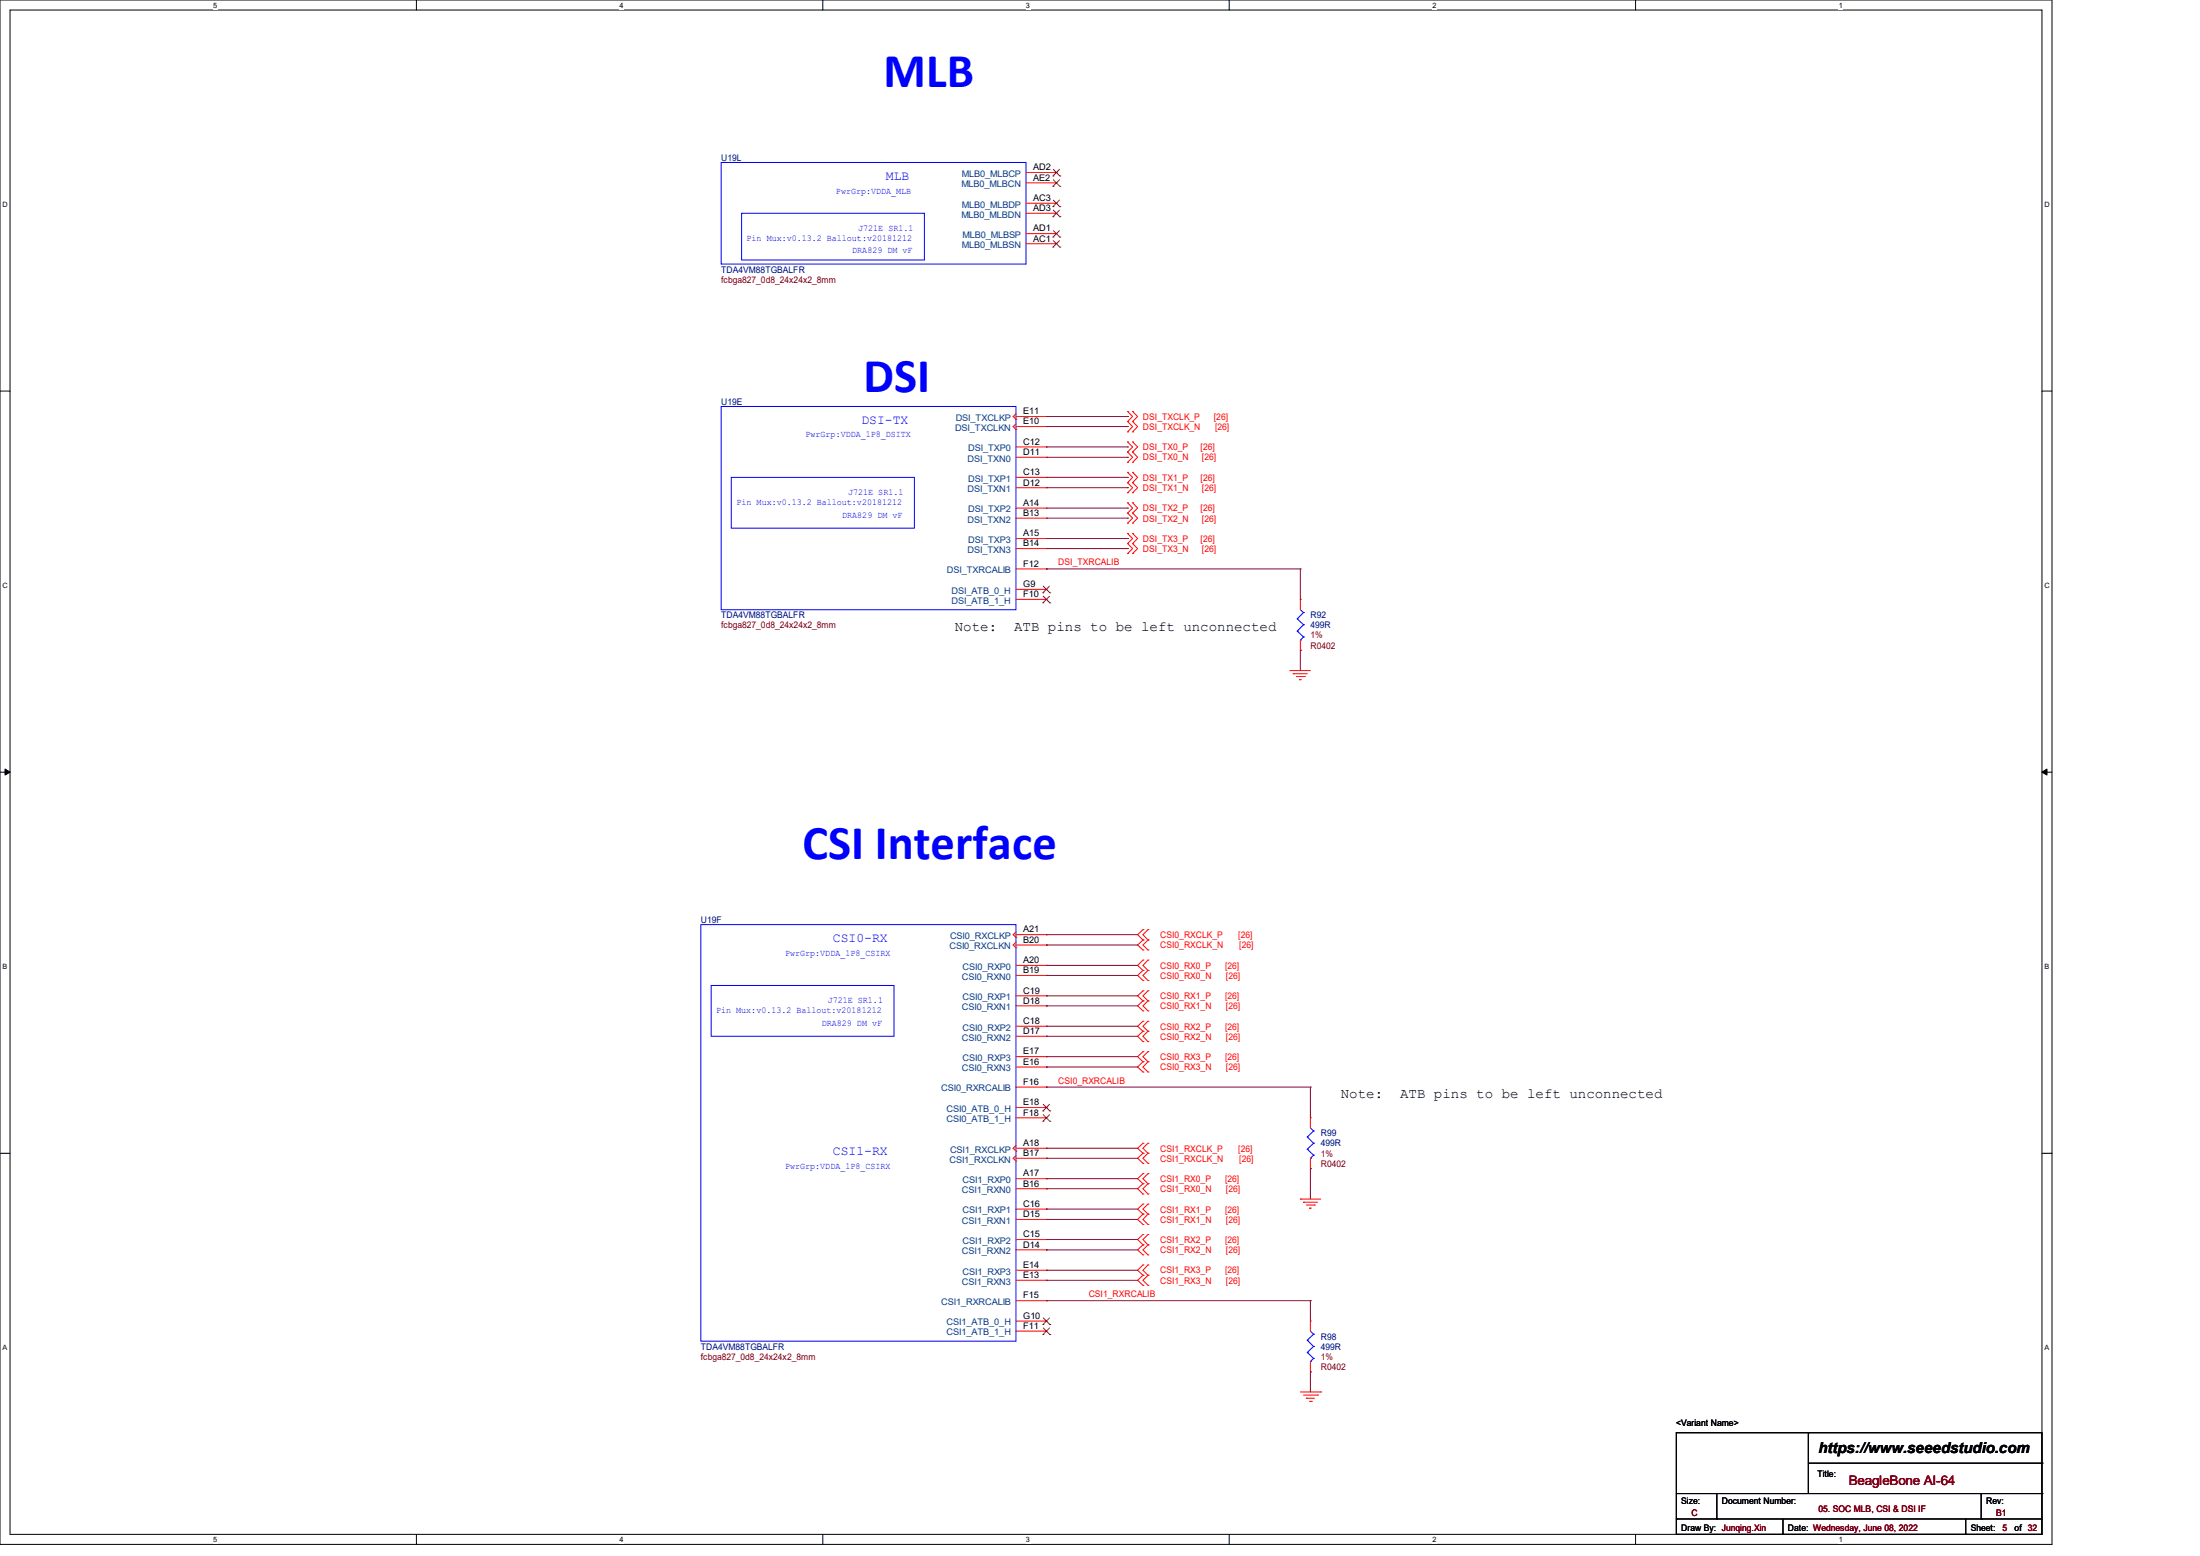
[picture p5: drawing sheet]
<svg xmlns="http://www.w3.org/2000/svg" width="297mm" height="210mm" viewBox="0 0 297 210" stroke-linecap="round" stroke-linejoin="round" font-family="sans-serif">
<path d="M0 0h277v208.4h-277zM1.4 1.4h274.3v205.7h-274.3z" fill="none" stroke="#000" stroke-width=".14"/>
<g fill="#fff">
<path d="M28.8 .1h.5v1.1h-.5z"/>
<path d="M28.8 207.2h.5v1.1h-.5z"/>
</g>
<path d="M56.2 0v1.4M56.2 207.1v1.3" fill="none" stroke="#000" stroke-width=".14"/>
<g fill="#fff">
<path d="M83.7 .1h.5v1.1h-.5z"/>
<path d="M83.7 207.2h.5v1.1h-.5z"/>
</g>
<path d="M111.1 0v1.4M111.1 207.1v1.3" fill="none" stroke="#000" stroke-width=".14"/>
<g fill="#fff">
<path d="M138.5 .1h.6v1.1h-.6z"/>
<path d="M138.5 207.2h.6v1.1h-.6z"/>
</g>
<path d="M165.9 0v1.4M165.9 207.1v1.3" fill="none" stroke="#000" stroke-width=".14"/>
<g fill="#fff">
<path d="M193.4 .1h.5v1.1h-.5z"/>
<path d="M193.4 207.2h.5v1.1h-.5z"/>
</g>
<path d="M220.8 0v1.4M220.8 207.1v1.3" fill="none" stroke="#000" stroke-width=".14"/>
<g fill="#fff">
<path d="M248.2 .1h.6v1.1h-.6z"/>
<path d="M248.2 207.2h.6v1.1h-.6z"/>
<path d="M.3 27.1h.8v1.1h-.8z"/>
<path d="M276 27.1h.7v1.1h-.7z"/>
<path d="M.3 78.5h.8v1.1h-.8z"/>
<path d="M276 78.5h.7v1.1h-.7z"/>
</g>
<path d="M0 52.8h1.4M275.7 52.8h1.3" fill="none" stroke="#000" stroke-width=".14"/>
<g fill="#fff">
<path d="M.3 129.9h.7v1.1h-.7z"/>
<path d="M276 129.9h.6v1.1h-.6z"/>
</g>
<path d="M0 104.2h1.4M275.7 104.2h1.3" fill="none" stroke="#000" stroke-width=".14"/>
<path d="M.7 103.8l.7 .4-.7 .4zM275.7 104.2l.7-.4v.8z" fill="#000" stroke="#000" stroke-width=".14"/>
<g fill="#fff">
<path d="M.3 181.4h.7v1.1h-.7z"/>
<path d="M276 181.4h.6v1.1h-.6z"/>
</g>
<g fill="none" stroke="#000" stroke-width=".14">
<path d="M0 155.7h1.4M275.7 155.7h1.3M226.3 193.4h49.4v13.7h-49.4zM244.1 193.4h.1M244.1 193.4v8.2M244.1 197.5h31.6M275.7 197.5h.1M226.3 205h.1M226.3 205h49.4M226.3 201.6h49.4M231.8 205h.1M231.8 201.6v3.4"/>
<path d="M240.7 207.1h.1M240.7 205v2.1M265.4 207.1h.1M265.4 205v2.1M267.5 205h.1M267.5 201.6v3.4M275.7 201.6h.1"/>
</g>
<g fill="none" stroke="#f00" stroke-width=".14">
<path d="M138.5 23.3h4.1M138.5 24.7h4.1M138.5 27.4h4.1M138.5 28.8h4.1M138.5 31.5h4.1M138.5 32.9h4.1M142.6 23.3h.1M142.6 24.7h.1M142.6 27.4h.1M142.6 28.8h.1M142.6 31.5h.1M142.6 32.9h.1"/>
<path d="M136.8 56.2h.1M136.8 57.6h.1M136.8 56.2l.4 .4M136.8 57.6l.4 .4M137.2 56.6h.1M137.2 58h.1M137.2 55.8l-.4 .4M137.2 56.2h4.1M137.2 57.2l-.4 .4M137.2 57.6h4.1M141.3 56.2h.1M141.3 57.6h.1"/>
<path d="M152.2 56.9h.1M152.2 55.5h.1M152.2 58.3h.1M152.2 59.6h.1M152.2 55.5l.7 .7-.7 .7M152.2 56.9l.7 .7-.7 .7M152.2 59.6l.7 .7-.7 .7M152.9 56.9h.1M152.9 55.5h.1M152.9 58.3h.1M152.9 59.6h.1M152.9 55.5l.7 .7-.7 .7"/>
<path d="M152.9 56.9l.7 .7-.7 .7M152.9 59.6l.7 .7-.7 .7M137.2 60.3h4.1M137.2 61.7h4.1M137.2 64.4h4.1M137.2 65.8h4.1M137.2 68.6h4.1M137.2 69.9h4.1M137.2 72.7h4.1M137.2 74h4.1M137.2 76.8h4.1M137.2 79.5h4.1"/>
<path d="M141.3 60.3h.1M141.3 61.7h.1M141.3 64.4h.1M141.3 65.8h.1M141.3 68.6h.1M141.3 69.9h.1M141.3 72.7h.1M141.3 74h.1M141.3 76.8h.1M141.3 79.5h.1M152.2 61h.1M152.2 62.4h.1"/>
<path d="M152.2 65.2h.1M152.2 63.8h.1M152.2 66.5h.1M152.2 69.3h.1M152.2 67.9h.1M152.2 70.6h.1M152.2 73.4h.1M152.2 72h.1M152.2 74.7h.1M152.2 61l.7 .7-.7 .7M152.2 63.8l.7 .6-.7 .8M152.2 65.2l.7 .6-.7 .7"/>
<path d="M152.2 67.9l.7 .7-.7 .7M152.2 69.3l.7 .6-.7 .7M152.2 72l.7 .7-.7 .7M152.2 73.4l.7 .6-.7 .7M152.9 61h.1M152.9 62.4h.1M152.9 65.2h.1M152.9 63.8h.1M152.9 66.5h.1M152.9 69.3h.1M152.9 67.9h.1M152.9 70.6h.1"/>
<path d="M152.9 73.4h.1M152.9 72h.1M152.9 74.7h.1M152.9 61l.7 .7-.7 .7M152.9 63.8l.7 .6-.7 .8M152.9 65.2l.7 .6-.7 .7M152.9 67.9l.7 .7-.7 .7M152.9 69.3l.7 .6-.7 .7M152.9 72l.7 .7-.7 .7M152.9 73.4l.7 .6-.7 .7M137.2 80.9h4.1M141.3 80.9h.1"/>
<path d="M174.2 90.5h.1M174.2 90.5h2.7M174.6 90.9h.1M174.6 90.9h1.9M175 91.3h1.1M175.4 91.7h.1M175.4 91.7h.3M175.6 80.9h.1M175.6 87.8h.1M175.6 80.9v1.4M175.6 86.4v1.4M176.1 91.3h.1"/>
<path d="M136.8 126.2h.1M136.8 127.6h.1M136.8 126.2l.4 .3M136.8 127.6l.4 .3M137.2 126.5h.1M137.2 127.9h.1M137.2 125.8l-.4 .4M137.2 126.2h4.1M137.2 127.2l-.4 .4M137.2 127.6h4.1M137.2 130.3h4.1M137.2 131.7h4.1"/>
<path d="M137.2 134.4h4.1M137.2 135.8h4.1M137.2 138.5h4.1M137.2 139.9h4.1M141.3 126.2h.1M141.3 127.6h.1M141.3 130.3h.1M141.3 131.7h.1M141.3 134.4h.1M141.3 135.8h.1M141.3 138.5h.1M141.3 139.9h.1"/>
<path d="M154.3 125.5h.1M154.3 126.9h.1M154.3 128.2h.1M154.3 131h.1M154.3 132.3h.1M154.3 129.6h.1M154.3 135.1h.1M154.3 136.4h.1M154.3 133.7h.1M154.3 139.2h.1M154.3 137.8h.1M154.3 125.5l-.7 .7 .7 .7"/>
<path d="M154.3 126.9l-.7 .7 .7 .6M154.3 131l-.7 .7 .7 .6M154.3 129.6l-.7 .7 .7 .7M154.3 135.1l-.7 .7 .7 .6M154.3 133.7l-.7 .7 .7 .7M154.3 139.2l-.7 .7 .7 .7M154.3 137.8l-.7 .7 .7 .7M155 126.9h.1M155 125.5h.1M155 128.2h.1M155 132.3h.1M155 131h.1"/>
<path d="M155 129.6h.1M155 136.4h.1M155 135.1h.1M155 133.7h.1M155 139.2h.1M155 137.8h.1M155 125.5l-.7 .7 .7 .7M155 126.9l-.7 .7 .7 .6M155 131l-.7 .7 .7 .6M155 129.6l-.7 .7 .7 .7M155 135.1l-.7 .7 .7 .6M155 133.7l-.7 .7 .7 .7"/>
<path d="M155 139.2l-.7 .7 .7 .7M155 137.8l-.7 .7 .7 .7M136.8 155h.1M136.8 156.3h.1M136.8 155l.4 .4M136.8 156.3l.4 .4M137.2 155.4h.1M137.2 156.7h.1M137.2 142.6h4.1M137.2 144h4.1M137.2 146.7h4.1M137.2 149.5h4.1"/>
<path d="M137.2 150.9h4.1M137.2 154.6l-.4 .4M137.2 155h4.1M137.2 156l-.4 .3M137.2 156.3h4.1M137.2 159.1h4.1M141.3 142.6h.1M141.3 144h.1M141.3 146.7h.1M141.3 149.5h.1M141.3 150.9h.1M141.3 155h.1"/>
<path d="M141.3 156.3h.1M141.3 159.1h.1M154.3 140.6h.1M154.3 143.3h.1M154.3 144.7h.1M154.3 141.9h.1M154.3 154.3h.1M154.3 155.7h.1M154.3 157h.1M154.3 158.4h.1M154.3 159.8h.1M154.3 143.3l-.7 .7 .7 .7"/>
<path d="M154.3 141.9l-.7 .7 .7 .7M154.3 154.3l-.7 .7 .7 .7M154.3 155.7l-.7 .6 .7 .7M154.3 158.4l-.7 .7 .7 .7M154.3 159.8l-.7 .6 .7 .8M155 140.6h.1M155 144.7h.1M155 143.3h.1M155 141.9h.1M155 155.7h.1M155 154.3h.1M155 157h.1"/>
<path d="M155 159.8h.1M155 158.4h.1M155 143.3l-.7 .7 .7 .7M155 141.9l-.7 .7 .7 .7M155 154.3l-.7 .7 .7 .7M155 155.7l-.7 .6 .7 .7M155 158.4l-.7 .7 .7 .7M155 159.8l-.7 .6 .7 .8M176.9 150.9h.1M176.9 157.7h.1M176.9 150.9v1.3M176.9 156.3v1.4"/>
<path d="M137.2 160.4h4.1M137.2 163.2h4.1M137.2 164.6h4.1M137.2 167.3h4.1M137.2 168.7h4.1M137.2 171.5h4.1M137.2 172.8h4.1M137.2 175.6h4.1M137.2 178.3h4.1M137.2 179.7h4.1M141.3 160.4h.1M141.3 163.2h.1"/>
<path d="M141.3 164.6h.1M141.3 167.3h.1M141.3 168.7h.1M141.3 171.5h.1M141.3 172.8h.1M141.3 175.6h.1M141.3 178.3h.1M141.3 179.7h.1M154.3 161.2h.1M154.3 162.5h.1M154.3 163.9h.1M154.3 165.3h.1"/>
<path d="M154.3 166.6h.1M154.3 168h.1M154.3 169.4h.1M154.3 170.7h.1M154.3 172.1h.1M154.3 173.5h.1M154.3 162.5l-.7 .7 .7 .7M154.3 163.9l-.7 .7 .7 .7M154.3 166.6l-.7 .7 .7 .7M154.3 168l-.7 .7 .7 .7M154.3 170.7l-.7 .8 .7 .6M154.3 172.1l-.7 .7 .7 .7"/>
<path d="M155 161.2h.1M155 163.9h.1M155 162.5h.1M155 165.3h.1M155 168h.1M155 166.6h.1M155 169.4h.1M155 172.1h.1M155 170.7h.1M155 173.5h.1M155 162.5l-.7 .7 .7 .7M155 163.9l-.7 .7 .7 .7"/>
<path d="M155 166.6l-.7 .7 .7 .7M155 168l-.7 .7 .7 .7M155 170.7l-.7 .8 .7 .6M155 172.1l-.7 .7 .7 .7M175.6 161.8h.1M175.6 161.8h2.7M176 162.3h.1M176 162.3h1.9M176.4 162.6h1.1M176.8 163.1h.1M176.8 163.1h.2M176.9 178.3h.1"/>
<path d="M176.9 178.3v1.4M177.5 162.6h.1M175.6 187.9h2.7M176 188.3h1.9M176.4 188.7h.1M176.4 188.7h1.1M176.8 189.1h.2M176.9 185.2h.1M176.9 183.8v1.4M177 189.1h.1M177.9 188.3h.1M178.3 187.9h.1"/>
</g>
<g fill="none" stroke="#00f" stroke-width=".14">
<path d="M97.4 21.9h41.1v13.7h-41.1zM100.1 28.8h24.7v6.3h-24.7zM97.4 54.9h39.8v27.4h-39.8zM98.7 64.4h24.7v6.9h-24.7zM175.1 83.5h.1M175.1 85.2h.1M175.1 83.5l.9 .8M175.1 85.2l.9 .8M175.6 86.4h.1M175.6 82.3l.4 .4M176 82.7h.1M176 84.3h.1"/>
<path d="M176 86h.1M176 82.7l-.9 .8M176 84.3l-.9 .9M176 86l-.4 .4M94.6 124.8h42.6v56.2h-42.6zM96 133h24.7v6.9h-24.7zM176.5 153.5h.1M176.5 155.1h.1M176.5 153.5l.8 .8M176.5 155.1l.8 .8M176.9 156.3h.1M176.9 152.2l.4 .5"/>
<path d="M177.3 152.7h.1M177.3 154.3h.1M177.3 155.9h.1M177.3 152.7l-.8 .8M177.3 154.3l-.8 .8M177.3 155.9l-.4 .4M176.9 179.7l.4 .4M176.5 180.9h.1M176.5 182.5h.1M176.5 180.9l.8 .8M176.5 182.5l.8 .8M176.9 183.8h.1"/>
<path d="M177.3 180.1h.1M177.3 181.7h.1M177.3 183.3h.1M177.3 180.1l-.8 .8M177.3 181.7l-.8 .8M177.3 183.3l-.4 .5"/>
</g>
<g fill="none" stroke="#7f3f00" stroke-width=".14">
<path d="M142.2 23.7h.1M142.2 25.1h.1M142.2 27.9h.1M142.2 29.3h.1M142.2 32h.1M142.2 33.4h.1M142.2 22.9l.9 .8M142.2 24.3l.9 .8M142.2 27l.9 .9M142.2 28.4l.9 .9M142.2 31.1l.9 .9M142.2 32.5l.9 .9"/>
<path d="M143 22.9l-.8 .8M143 24.3l-.8 .8M143 27l-.8 .9M143 28.4l-.8 .9M143 31.1l-.8 .9M143 32.5l-.8 .9M143.1 23.7h.1M143.1 25.1h.1M143.1 27.9h.1M143.1 29.3h.1M143.1 32h.1M143.1 33.4h.1"/>
<path d="M140.8 79.1l.9 .9M141.7 79.1l-.9 .9M140.8 80h.1M140.8 81.4h.1M140.8 80.5l.9 .9M141.7 80.5l-.9 .9M141.7 80h.1M141.7 81.4h.1M140.8 149.9h.1M140.8 151.3h.1M140.8 149.1l.9 .8M140.8 150.5l.9 .8"/>
<path d="M141.7 149.1l-.9 .8M141.7 150.5l-.9 .8M141.7 149.9h.1M141.7 151.3h.1M140.8 178.8h.1M140.8 177.9l.9 .9M140.8 179.2l.9 .9M141.7 177.9l-.9 .9M141.7 179.2l-.9 .9M141.7 178.8h.1M140.8 180.1h.1M141.7 180.1h.1"/>
</g>
<g fill="none" stroke="#7f003f" stroke-width=".14">
<path d="M141.3 56.2h10.9M141.3 57.6h10.9M152.2 56.2h.1M152.2 57.6h.1M141.3 76.8h.1M141.3 76.8h34.3M141.3 60.3h10.9M141.3 61.7h10.9M141.3 64.4h10.9M141.3 65.8h10.9M141.3 68.6h10.9M141.3 69.9h10.9"/>
<path d="M141.3 72.7h10.9M141.3 74h10.9M152.2 60.3h.1M152.2 61.7h.1M152.2 64.4h.1M152.2 65.8h.1M152.2 68.6h.1M152.2 69.9h.1M152.2 72.7h.1M152.2 74h.1M175.6 76.8h.1M175.6 76.8v4.1"/>
<path d="M175.6 87.8h.1M175.6 87.8v2.7M141.3 126.2h.1M141.3 127.6h.1M141.3 134.4h.1M141.3 135.8h.1M141.3 130.3h.1M141.3 131.7h.1M141.3 138.5h.1M141.3 139.9h.1M141.3 126.2h12.3M141.3 127.6h12.3"/>
<path d="M141.3 134.4h12.3M141.3 135.8h12.3M141.3 130.3h12.3M141.3 131.7h12.3M141.3 138.5h12.3M141.3 139.9h12.3M141.3 146.7h.1M141.3 142.6h.1M141.3 144h.1M141.3 155h.1M141.3 156.3h.1M141.3 159.1h.1"/>
<path d="M141.3 146.7h35.6M141.3 142.6h12.3M141.3 144h12.3M141.3 155h12.3M141.3 156.3h12.3M141.3 159.1h12.3M176.9 146.7h.1M176.9 157.7h.1M176.9 146.7v4.2M176.9 157.7v4.1M141.3 175.6h.1M141.3 160.4h.1"/>
<path d="M141.3 163.2h.1M141.3 164.6h.1M141.3 167.3h.1M141.3 168.7h.1M141.3 171.5h.1M141.3 172.8h.1M141.3 175.6h35.6M141.3 160.4h12.3M141.3 163.2h12.3M141.3 164.6h12.3M141.3 167.3h12.3M141.3 168.7h12.3"/>
<path d="M141.3 171.5h12.3M141.3 172.8h12.3M176.9 175.6h.1M176.9 175.6v2.7M176.9 185.2h.1M176.9 185.2v2.7"/>
</g>
<g font-size="6.6" fill="#00f">
<text x="119.3" y="11.7">MLB</text>
<text x="116.6" y="52.9">DSI</text>
<text x="108.3" y="116">CSI Interface</text>
</g>
<text font-size="2" x="245.5" y="196.1">https://www.seeedstudio.com</text>
<g font-size="1.9">
<text x="128.9" y="85.1">Note:</text>
<text x="136.9" y="85.1">ATB pins to be left unconnected</text>
<text x="181" y="148.2">Note:</text>
<text x="189" y="148.2">ATB pins to be left unconnected</text>
</g>
<g font-size="1.8" fill="#00f">
<text x="119.6" y="24.3">MLB</text>
<text x="116.3" y="57.2">DSI-TX</text>
<text x="112.4" y="127.2">CSI0-RX</text>
<text x="112.4" y="156">CSI1-RX</text>
</g>
<text font-size="1.8" fill="#7f0000" x="249.6" y="200.5">BeagleBone AI-64</text>
<g font-size="1.2" fill="#00007f">
<text x="97.4" y="21.7">U19L</text>
<text x="97.4" y="36.8">TDA4VM88TGBALFR</text>
<text x="97.4" y="54.6">U19E</text>
<text x="97.4" y="83.4">TDA4VM88TGBALFR</text>
<text x="176.9" y="83.4">R92</text>
<text x="176.9" y="84.8">499R</text>
<text x="94.6" y="124.6">U19F</text>
<text x="178.3" y="153.4">R99</text>
<text x="178.3" y="154.7">499R</text>
<text x="94.6" y="182.2">TDA4VM88TGBALFR</text>
<text x="178.3" y="180.8">R98</text>
<text x="178.3" y="182.2">499R</text>
</g>
<g font-size="1.2" fill="#003f7f">
<text x="129.9" y="23.9">MLB0_MLBCP</text>
<text x="129.8" y="25.3">MLB0_MLBCN</text>
<text x="129.8" y="29.4">MLB0_MLBDN</text>
<text x="129.9" y="28">MLB0_MLBDP</text>
<text x="129.9" y="33.5">MLB0_MLBSN</text>
<text x="130" y="32.1">MLB0_MLBSP</text>
<text x="128.9" y="58.2">DSI_TXCLKN</text>
<text x="129" y="56.8">DSI_TXCLKP</text>
<text x="130.6" y="62.3">DSI_TXN0</text>
<text x="130.7" y="60.9">DSI_TXP0</text>
<text x="130.7" y="65">DSI_TXP1</text>
<text x="130.6" y="66.4">DSI_TXN1</text>
<text x="130.6" y="70.5">DSI_TXN2</text>
<text x="130.7" y="69.2">DSI_TXP2</text>
<text x="127.8" y="77.4">DSI_TXRCALIB</text>
<text x="130.6" y="74.6">DSI_TXN3</text>
<text x="130.7" y="73.3">DSI_TXP3</text>
<text x="128.5" y="80.1">DSI_ATB_0_H</text>
<text x="128.5" y="81.5">DSI_ATB_1_H</text>
<text x="128.2" y="128.1">CSI0_RXCLKN</text>
<text x="128.3" y="126.7">CSI0_RXCLKP</text>
<text x="130" y="130.9">CSI0_RXP0</text>
<text x="129.9" y="132.2">CSI0_RXN0</text>
<text x="129.9" y="136.4">CSI0_RXN1</text>
<text x="130" y="135">CSI0_RXP1</text>
<text x="129.9" y="140.5">CSI0_RXN2</text>
<text x="130" y="139.1">CSI0_RXP2</text>
<text x="130" y="143.2">CSI0_RXP3</text>
<text x="127.1" y="147.3">CSI0_RXRCALIB</text>
<text x="129.9" y="144.6">CSI0_RXN3</text>
<text x="127.8" y="150.1">CSI0_ATB_0_H</text>
<text x="127.8" y="151.5">CSI0_ATB_1_H</text>
<text x="128.3" y="155.6">CSI1_RXCLKP</text>
<text x="128.2" y="156.9">CSI1_RXCLKN</text>
<text x="129.9" y="161">CSI1_RXN0</text>
<text x="130" y="159.7">CSI1_RXP0</text>
<text x="129.9" y="165.2">CSI1_RXN1</text>
<text x="130" y="163.8">CSI1_RXP1</text>
<text x="130" y="167.9">CSI1_RXP2</text>
<text x="129.9" y="169.3">CSI1_RXN2</text>
<text x="129.9" y="173.4">CSI1_RXN3</text>
<text x="130" y="172">CSI1_RXP3</text>
<text x="127.1" y="176.1">CSI1_RXRCALIB</text>
<text x="127.8" y="178.9">CSI1_ATB_0_H</text>
<text x="127.8" y="180.3">CSI1_ATB_1_H</text>
</g>
<g font-size="1.2">
<text x="139.5" y="23">AD2</text>
<text x="139.5" y="24.4">AE2</text>
<text x="139.5" y="27.1">AC3</text>
<text x="139.5" y="28.5">AD3</text>
<text x="139.5" y="31.2">AD1</text>
<text x="139.5" y="32.6">AC1</text>
<text x="138.1" y="55.9">E11</text>
<text x="138.1" y="57.3">E10</text>
<text x="138.1" y="60">C12</text>
<text x="138.1" y="61.4">D11</text>
<text x="138.1" y="64.1">C13</text>
<text x="138.1" y="65.5">D12</text>
<text x="138.1" y="68.3">A14</text>
<text x="138.1" y="69.6">B13</text>
<text x="138.1" y="72.4">A15</text>
<text x="138.1" y="73.7">B14</text>
<text x="138.1" y="76.5">F12</text>
<text x="138.1" y="79.2">G9</text>
<text x="138.1" y="80.6">F10</text>
<text x="138.1" y="125.9">A21</text>
<text x="138.1" y="127.3">B20</text>
<text x="138.1" y="130">A20</text>
<text x="138.1" y="131.4">B19</text>
<text x="138.1" y="134.1">C19</text>
<text x="138.1" y="135.5">D18</text>
<text x="138.1" y="138.2">C18</text>
<text x="138.1" y="139.6">D17</text>
<text x="138.1" y="142.3">E17</text>
<text x="138.1" y="143.7">E16</text>
<text x="138.1" y="146.4">F16</text>
<text x="138.1" y="149.2">E18</text>
<text x="138.1" y="150.6">F18</text>
<text x="138.1" y="154.7">A18</text>
<text x="138.1" y="156">B17</text>
<text x="138.1" y="158.8">A17</text>
<text x="138.1" y="160.1">B16</text>
<text x="138.1" y="162.9">C16</text>
<text x="138.1" y="164.3">D15</text>
<text x="138.1" y="167">C15</text>
<text x="138.1" y="168.4">D14</text>
<text x="138.1" y="171.2">E14</text>
<text x="138.1" y="172.5">E13</text>
<text x="138.1" y="175.3">F15</text>
<text x="138.1" y="178">G10</text>
<text x="138.1" y="179.4">F11</text>
<text x="226.3" y="192.4">&lt;Variant Name&gt;</text>
<text x="227" y="203">Size:</text>
<text x="232.5" y="203">Document Number:</text>
<text x="245.4" y="199.3">Title:</text>
<text x="268.1" y="203">Rev:</text>
<text x="227" y="206.6">Draw By: Junqing.Xin</text>
<text x="241.4" y="206.6">Date: Wednesday, June 08, 2022</text>
<text x="266.1" y="206.6">Sheet:</text>
<text x="272" y="206.6">of 32</text>
</g>
<g font-size="1.2" fill="#00f">
<text x="112.9" y="26.1">PwrGrp:VDDA_MLB</text>
<text x="100.8" y="32.6">Pin Mux:v0.13.2 Ballout:v20181212</text>
<text x="115.1" y="34.2">DRA829 DM vF</text>
<text x="115.9" y="31.2">J721E SR1.1</text>
<text x="108.8" y="59">PwrGrp:VDDA_1P8_DSITX</text>
<text x="99.4" y="68.2">Pin Mux:v0.13.2 Ballout:v20181212</text>
<text x="113.7" y="69.8">DRA829 DM vF</text>
<text x="114.5" y="66.8">J721E SR1.1</text>
<text x="106" y="129">PwrGrp:VDDA_1P8_CSIRX</text>
<text x="96.7" y="136.8">Pin Mux:v0.13.2 Ballout:v20181212</text>
<text x="111.8" y="135.4">J721E SR1.1</text>
<text x="111" y="138.4">DRA829 DM vF</text>
<text x="106" y="157.8">PwrGrp:VDDA_1P8_CSIRX</text>
</g>
<g font-size="1.2" fill="#7f0000">
<text x="97.4" y="38.1">fcbga827_0d8_24x24x2_8mm</text>
<text x="97.4" y="84.8">fcbga827_0d8_24x24x2_8mm</text>
<text x="176.9" y="86.1">1%</text>
<text x="176.9" y="87.5">R0402</text>
<text x="178.3" y="156.1">1%</text>
<text x="178.3" y="157.5">R0402</text>
<text x="94.6" y="183.6">fcbga827_0d8_24x24x2_8mm</text>
<text x="178.3" y="183.6">1%</text>
<text x="178.3" y="184.9">R0402</text>
<text x="228.3" y="204.6">C</text>
<text x="245.5" y="204.1">05. SOC MLB, CSI &amp; DSI IF</text>
<text x="269.5" y="204.6">B1</text>
<text x="270.3" y="206.6">5</text>
</g>
<g font-size="1.2" fill="#f00">
<text x="154.3" y="56.7">DSI_TXCLK_P</text>
<text x="154.3" y="58">DSI_TXCLK_N</text>
<text x="163.9" y="56.7">[26]</text>
<text x="164" y="58">[26]</text>
<text x="154.3" y="60.8">DSI_TX0_P</text>
<text x="154.3" y="62.1">DSI_TX0_N</text>
<text x="154.3" y="64.9">DSI_TX1_P</text>
<text x="162.1" y="60.8">[26]</text>
<text x="162.1" y="64.9">[26]</text>
<text x="162.3" y="62.1">[26]</text>
<text x="154.3" y="66.3">DSI_TX1_N</text>
<text x="154.3" y="69">DSI_TX2_P</text>
<text x="154.3" y="70.4">DSI_TX2_N</text>
<text x="162.1" y="69">[26]</text>
<text x="162.3" y="66.3">[26]</text>
<text x="162.3" y="70.4">[26]</text>
<text x="142.9" y="76.3">DSI_TXRCALIB</text>
<text x="154.3" y="73.2">DSI_TX3_P</text>
<text x="154.3" y="74.5">DSI_TX3_N</text>
<text x="162.1" y="73.2">[26]</text>
<text x="162.3" y="74.5">[26]</text>
<text x="156.6" y="126.6">CSI0_RXCLK_P</text>
<text x="156.6" y="128">CSI0_RXCLK_N</text>
<text x="156.6" y="130.7">CSI0_RX0_P</text>
<text x="165.4" y="130.7">[26]</text>
<text x="167.2" y="126.6">[26]</text>
<text x="167.3" y="128">[26]</text>
<text x="156.6" y="132.1">CSI0_RX0_N</text>
<text x="156.6" y="136.2">CSI0_RX1_N</text>
<text x="156.6" y="134.9">CSI0_RX1_P</text>
<text x="165.4" y="134.9">[26]</text>
<text x="165.5" y="132.1">[26]</text>
<text x="165.5" y="136.2">[26]</text>
<text x="156.6" y="140.3">CSI0_RX2_N</text>
<text x="156.6" y="139">CSI0_RX2_P</text>
<text x="156.6" y="143.1">CSI0_RX3_P</text>
<text x="165.4" y="139">[26]</text>
<text x="165.4" y="143.1">[26]</text>
<text x="165.5" y="140.3">[26]</text>
<text x="142.9" y="146.3">CSI0_RXRCALIB</text>
<text x="156.6" y="144.4">CSI0_RX3_N</text>
<text x="165.5" y="144.4">[26]</text>
<text x="156.6" y="155.4">CSI1_RXCLK_P</text>
<text x="167.2" y="155.4">[26]</text>
<text x="156.6" y="156.8">CSI1_RXCLK_N</text>
<text x="156.6" y="159.6">CSI1_RX0_P</text>
<text x="156.6" y="160.9">CSI1_RX0_N</text>
<text x="165.4" y="159.6">[26]</text>
<text x="165.5" y="160.9">[26]</text>
<text x="167.3" y="156.8">[26]</text>
<text x="156.6" y="163.7">CSI1_RX1_P</text>
<text x="156.6" y="165">CSI1_RX1_N</text>
<text x="156.6" y="167.8">CSI1_RX2_P</text>
<text x="165.4" y="163.7">[26]</text>
<text x="165.4" y="167.8">[26]</text>
<text x="165.5" y="165">[26]</text>
<text x="156.6" y="169.2">CSI1_RX2_N</text>
<text x="156.6" y="171.9">CSI1_RX3_P</text>
<text x="156.6" y="173.3">CSI1_RX3_N</text>
<text x="165.4" y="171.9">[26]</text>
<text x="165.5" y="169.2">[26]</text>
<text x="165.5" y="173.3">[26]</text>
<text x="147" y="175.1">CSI1_RXRCALIB</text>
</g>
<g font-size="1">
<text x="28.8" y="1">5</text>
<text x="83.7" y="1">4</text>
<text x="138.5" y="1">3</text>
<text x="193.4" y="1">2</text>
<text x="248.2" y="1">1</text>
<text x=".3" y="27.9">D</text>
<text x="276" y="27.9">D</text>
<text x=".3" y="79.4">C</text>
<text x="276" y="79.4">C</text>
<text x=".3" y="130.8">B</text>
<text x="276" y="130.8">B</text>
<text x=".3" y="182.2">A</text>
<text x="276" y="182.2">A</text>
<text x="28.8" y="208.1">5</text>
<text x="83.7" y="208.1">4</text>
<text x="138.5" y="208.1">3</text>
<text x="193.4" y="208.1">2</text>
<text x="248.2" y="208.1">1</text>
</g>
</svg>
